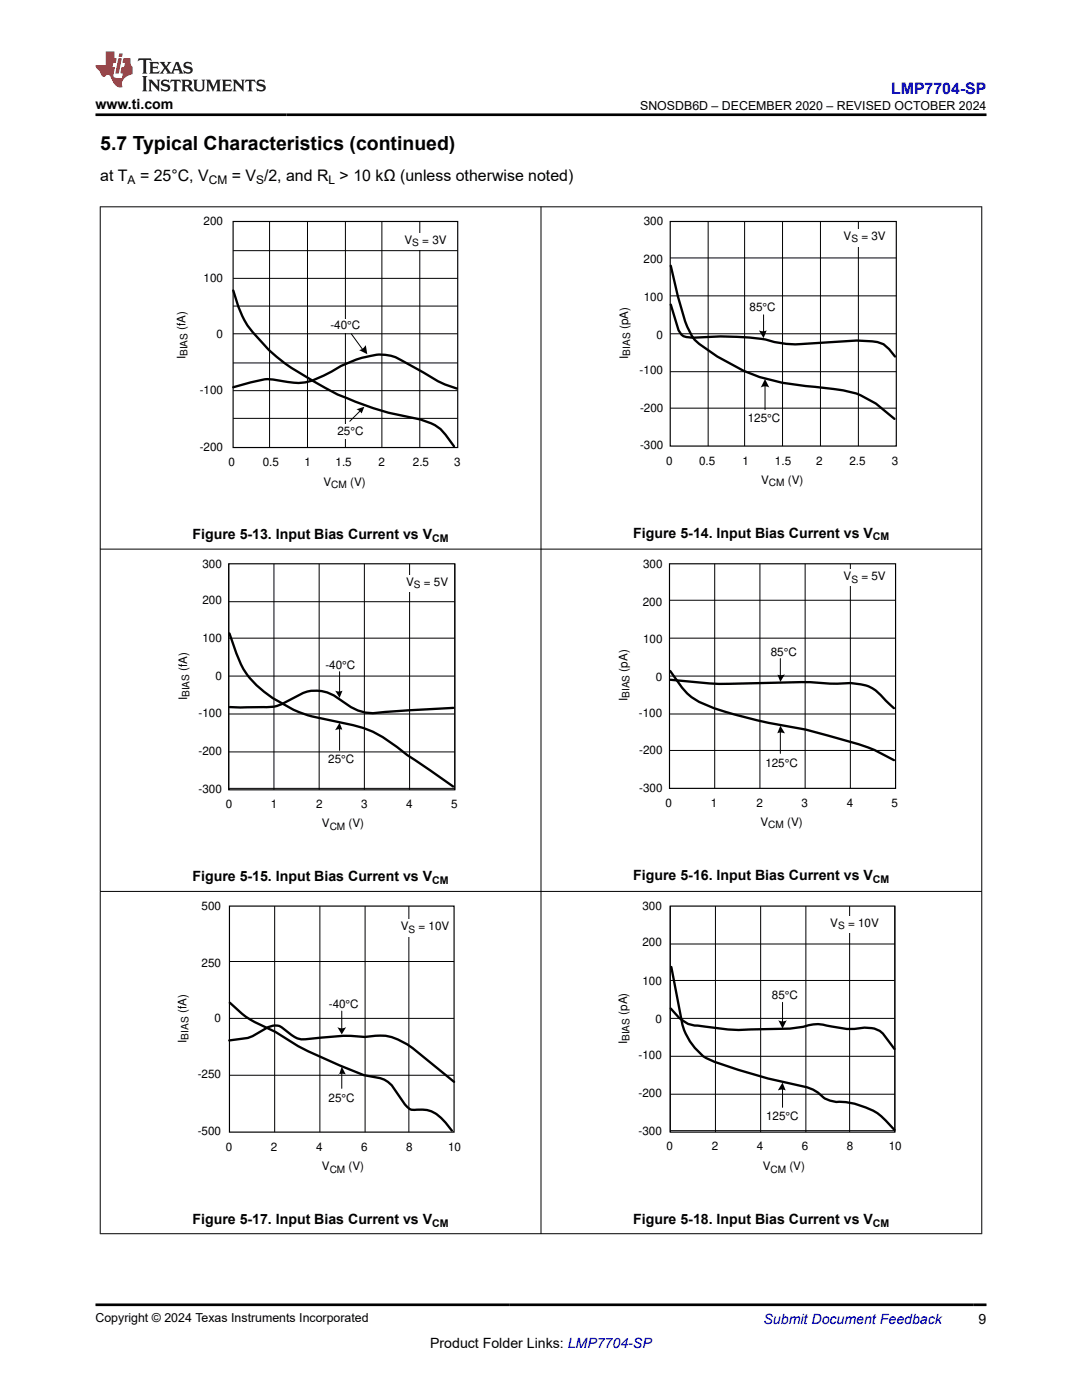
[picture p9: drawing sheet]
<svg xmlns="http://www.w3.org/2000/svg" width="216mm" height="279mm" viewBox="0 0 216 279" stroke-linecap="round" stroke-linejoin="round" font-family="sans-serif">
<path d="M46.5 58a21.4 21.4 0 0 0 7.2 11.9 39.9 39.9 0 0 0 8.9 6.2 38.6 38.6 0 0 0 8.3 4.1l6.6 2.2 6.4 1.3a8.3 8.3 0 0 1 5 3l1.7 2.4M46.5 77.3l6.3-1.6h1.7a14.8 14.8 0 0 0 7.8 .2l3.9-1.8a21.3 21.3 0 0 1 9.4-3.3 7.7 7.7 0 0 1 4.5 1.1l7.3 4.2 3.8 1.5" fill="none" stroke="#000" stroke-width=".47"/>
<path d="M46.5 55.6h44.8M46.5 50h44.8M53.8 44.2v45.1M61.4 44.2v45.1M68.9 44.2v45.1M76.2 44.2v45.1M83.8 44.2v45.1M46.5 78h44.8M46.5 72.4h44.8M46.5 66.6h44.8M46.5 61.1h44.8M46.5 83.5h44.8" fill="none" stroke="#000" stroke-width=".2"/>
<path d="M46.5 44.2h44.8v45.1h-44.8z" fill="none" stroke="#000" stroke-width=".23"/>
<g fill="#fff">
<path d="M80.9 46.5h8.1v3.2h-8.1z" fill-rule="evenodd"/>
<path d="M66 63.7h5.8v2.6h-5.8z" fill-rule="evenodd"/>
<path d="M67.5 84.7h4.9v2.9h-4.9z" fill-rule="evenodd"/>
</g>
<path d="M141.3 44.2v44.8M148.6 44.2v44.8M156.1 44.2v44.8M163.7 44.2v44.8M171.3 44.2v44.8M70.1 66.6l2.3 3.2M71.8 82l-2 2.1" fill="none" stroke="#000" stroke-width=".2"/>
<g fill="#000">
<path d="M71.5 69.8a1.77 1.77 0 0 0 1.5-.9l.3 1.8z" fill-rule="evenodd"/>
<path d="M71 81.7l1.7-.5-.6 1.4 .1 .1a1.41 1.41 0 0 0-1.2-1z" fill-rule="evenodd"/>
</g>
<path d="M133.7 44.2h45.1v44.8h-45.1z" fill="none" stroke="#000" stroke-width=".23"/>
<path d="M168.4 45.7h8.4v3.5h-8.4z" fill-rule="evenodd" fill="#fff"/>
<path d="M133.7 59h45.1M133.7 51.5h45.1M133.7 74.2h45.1M133.7 66.6h45.1M133.7 81.5h45.1" fill="none" stroke="#000" stroke-width=".2"/>
<path d="M133.8 53l1.5 6.1 1.4 5a8.9 8.9 0 0 0 2.8 4.5 38.3 38.3 0 0 0 23 8.6l4.1 .5a17.9 17.9 0 0 1 8.2 2.8l3.7 3.1M133.8 60.8l1.6 5.1a2.45 2.45 0 0 0 2.8 1.5 64.4 64.4 0 0 1 14.6 .4 18.2 18.2 0 0 0 7 .9l11.1-.7 3.2 .1 1 .2 1.2 .4 1.1 1 1.2 1.5" fill="none" stroke="#000" stroke-width=".47"/>
<g fill="#fff">
<path d="M149.5 59.9h5.2v2.9h-5.2z" fill-rule="evenodd"/>
<path d="M149.2 82.3h6.7v2.6h-6.7z" fill-rule="evenodd"/>
</g>
<g fill="none" stroke="#000" stroke-width=".2">
<path d="M152.4 62.8v3.5M152.7 76.8v4.9M45.6 112.5v45.1M54.7 112.5v45.1M63.7 112.5v45.1M72.7 112.5v45.1M81.7 112.5v45.1M90.8 112.5v45.1M45.6 134.9h45.2M45.6 127.4h45.2M45.6 120.1h45.2M45.6 150.1h45.2"/>
<path d="M45.6 142.5h45.2M45.6 157.3h45.2"/>
</g>
<g fill="#000">
<path d="M151.5 65.9a1.69 1.69 0 0 0 1.5 0l-.6 1.6z" fill-rule="evenodd"/>
<path d="M152.7 75.6l.8 1.8-.1-.1a1.58 1.58 0 0 0-1.6 .1z" fill-rule="evenodd"/>
</g>
<path d="M45.8 126.4l1.4 4a16.2 16.2 0 0 0 7.2 8.9 25.3 25.3 0 0 0 7.9 3.7l8.2 1.7a20.2 20.2 0 0 1 8.7 4.4l2 1.6 9.2 6.3M45.8 141.1l3.3 .1a27.5 27.5 0 0 0 6.2-.3l5.2-2.6a7.3 7.3 0 0 1 6.1 .5l3.4 2.3a8.9 8.9 0 0 0 6.8 1l13.7-.8" fill="none" stroke="#000" stroke-width=".47"/>
<path d="M45.6 112.5h45.2v45.1h-45.2z" fill="none" stroke="#000" stroke-width=".23"/>
<g fill="#fff">
<path d="M81.1 114.8h8.2v3.2h-8.2z" fill-rule="evenodd"/>
<path d="M64.8 131.4h6.2v2.7h-6.2z" fill-rule="evenodd"/>
</g>
<path d="M67.8 134.1v4" fill="none" stroke="#000" stroke-width=".2"/>
<path d="M66.9 137.8a1.68 1.68 0 0 0 1.5 0l-.6 1.5z" fill-rule="evenodd" fill="#000"/>
<path d="M65.4 150.4h5.3v2.6h-5.3z" fill-rule="evenodd" fill="#fff"/>
<path d="M133.6 119.8h45.1M133.6 134.9h45.1M133.6 127.4h45.1M67.8 145.4v4.4M133.6 149.8h45.1M133.6 142.5h45.1" fill="none" stroke="#000" stroke-width=".2"/>
<path d="M67.8 144.2l.5 1.5h.2a1.91 1.91 0 0 0-1.6 0z" fill-rule="evenodd" fill="#000"/>
<path d="M133.6 112.5h45.1v44.8h-45.1z" fill="none" stroke="#000" stroke-width=".23"/>
<g fill="#fff">
<path d="M153.7 128.8h5.2v2.9h-5.2z" fill-rule="evenodd"/>
<path d="M152.8 150.9h6.4v2.9h-6.4z" fill-rule="evenodd"/>
</g>
<path d="M142.6 112.5v44.8M151.6 112.5v44.8M160.7 112.5v44.8M169.7 112.5v44.8M155.7 131.4v3.5M155.7 146v4.4" fill="none" stroke="#000" stroke-width=".2"/>
<g fill="#000">
<path d="M155 134.6a2.01 2.01 0 0 0 1.6 0l-.9 1.5z" fill-rule="evenodd"/>
<path d="M155.7 144.8l.8 1.6a1.68 1.68 0 0 0-1.5 0z" fill-rule="evenodd"/>
</g>
<path d="M133.7 135.7l9.7 .8 16.5-.4 7.2 .3a12 12 0 0 1 7 1l1.6 1.3 2.7 2.6M133.7 133.9l2.4 3.3a11.7 11.7 0 0 0 6.4 4.1 105.9 105.9 0 0 0 18.3 4.3l4.5 1.2a41.5 41.5 0 0 1 13.1 4.9" fill="none" stroke="#000" stroke-width=".47"/>
<path d="M168.2 113.7h8.5v3.2h-8.5z" fill-rule="evenodd" fill="#fff"/>
<path d="M45.7 207.6l3.8-.5 .9-.3 3.1-1.8a2.82 2.82 0 0 1 2.7 0 6.2 6.2 0 0 0 4.7 2.4l7.6-.7 4.3 .2a10.5 10.5 0 0 1 9.5 2.3l8.3 6.7M45.9 200.1a22.2 22.2 0 0 0 9.1 5.9l4.5 2.8 8.3 3.8 4.8 2 3.3 .6 .8 .3 1.5 1.1 2.6 3.8a2.07 2.07 0 0 0 2.4 1.1 5.9 5.9 0 0 1 5.7 2.5l1.3 1.6" fill="none" stroke="#000" stroke-width=".47"/>
<path d="M45.8 180.8h44.8v45.1h-44.8z" fill="none" stroke="#000" stroke-width=".23"/>
<path d="M45.8 191.9h44.8M54.8 180.8v45.1M63.8 180.8v45.1M72.9 180.8v45.1M81.6 180.8v45.1M45.8 214.6h44.8M45.8 203.2h44.8" fill="none" stroke="#000" stroke-width=".2"/>
<g fill="#fff">
<path d="M79.8 183.4h9.9v3.5h-9.9z" fill-rule="evenodd"/>
<path d="M65.6 199.2h6.1v2.6h-6.1z" fill-rule="evenodd"/>
</g>
<path d="M68.2 201.8v3.5" fill="none" stroke="#000" stroke-width=".2"/>
<path d="M67.3 205h.1a1.71 1.71 0 0 0 1.7 0l-.9 1.4z" fill-rule="evenodd" fill="#000"/>
<path d="M65.6 217.8h5.2v2.9h-5.2z" fill-rule="evenodd" fill="#fff"/>
<g fill="none" stroke="#000" stroke-width=".2">
<path d="M133.7 180.8v45.1M133.7 195.7h44.9M133.7 188.4h44.9M142.8 180.8v45.1M151.8 180.8v45.1M160.8 180.8v45.1M169.5 180.8v45.1M178.6 180.8v45.1M68.2 214v3.2M133.7 218.4h44.9M133.7 210.8h44.9M133.7 203.2h44.9"/>
<path d="M133.7 225.7h44.9"/>
</g>
<path d="M68.2 212.8l.9 1.8a1.23 1.23 0 0 0-1.6-.1l.1 .1z" fill-rule="evenodd" fill="#000"/>
<path d="M134 193l2.2 11.5a12 12 0 0 0 4.7 6.7 101.4 101.4 0 0 0 20.1 5.8 8.1 8.1 0 0 1 3.6 2.2l1 .4 1.3 .3a13.9 13.9 0 0 1 8.9 2.9l2.7 2.7M133.8 201.3a7.6 7.6 0 0 0 4.8 3.4h.6a40.9 40.9 0 0 0 10.6 .7l7.8-.1 2.7-.4a7.4 7.4 0 0 1 4.7-.2 15.7 15.7 0 0 0 7.5 .4 4.6 4.6 0 0 1 3.7 1.2l2.3 3.1" fill="none" stroke="#000" stroke-width=".47"/>
<path d="M133.7 180.8h44.9v45.1h-44.9z" fill="none" stroke="#000" stroke-width=".23"/>
<g fill="#fff">
<path d="M165.7 182.9h9.7v3.2h-9.7z" fill-rule="evenodd"/>
<path d="M154.1 197.1h5.2v2.9h-5.2z" fill-rule="evenodd"/>
</g>
<path d="M156.1 200v4.1" fill="none" stroke="#000" stroke-width=".2"/>
<path d="M155.3 203.5a1.39 1.39 0 0 0 1.7 0l-.9 1.8z" fill-rule="evenodd" fill="#000"/>
<path d="M152.9 221.3h6.4v2.9h-6.4z" fill-rule="evenodd" fill="#fff"/>
<path d="M19.9 41.3h176.1M20 41.2v205.1M107.9 41.2v205.1M195.9 41.2v205.1M19.9 109.6h176.1M19.9 177.9h176.1M156.1 217.2v3.8M19.9 246.2h176.1" fill="none" stroke="#000" stroke-width=".2"/>
<path d="M156.1 216l.7 1.6a1.68 1.68 0 0 0-1.6 0z" fill-rule="evenodd" fill="#000"/>
<path d="M27.7 11.6l-.2 .6 .5-.2h.6v.1v2.2l-.2 .4h1l-.2-.4v-2.2v-.1h.5l.5 .2-.1-.6zM29.8 12.4l.2 .3v1.6l-.2 .4h1.9l.1-.6a1.08 1.08 0 0 1-1.3 .2v-.7h.6l.4 .2v-.7l-.4 .2h-.6v-.5l.2-.2a1 1 0 0 1 1 .3l-.1-.5zM31.8 12.4l1 1.1-1 1.2h.9l-.2-.2 .4-.8 .5 .8-.2 .2h1.6l-.2-.2 .1-.5h1l.1 .5-.1 .2h.9l-.2-.4-.8-1.9h-.5l-1 2.1-.8-1.1 .9-1h-.8l.2 .2-.5 .6-.3-.6 .1-.2zM35.2 12.8l.4 1h-.8zM36.8 12.5a.65 .65 0 0 0-.2 .7 .65 .65 0 0 0 .6 .5l.7 .1 .1 .3a.79 .79 0 0 1-.7 .4 .79 .79 0 0 1-.7-.5l.1 .7 .2-.1a.93 .93 0 0 0 1.1 0 .93 .93 0 0 0 .4-.9 1.46 1.46 0 0 0-1.2-.6l-.1-.3a1.09 1.09 0 0 1 1.2 .2l-.2-.6-.1 .1-.6-.2zM28.4 15.2l.2 .4v2.2l-.2 .4h1l-.2-.4v-2.2l.2-.4zM29.6 15.9l.2 .4v1.5l-.2 .4h.8l-.3-.4v-1.3l1.7 1.8v-2l.2-.4h-.8l.2 .2 .1 1.1-1.2-1.3zM32.3 16a.65 .65 0 0 0-.2 .8 .65 .65 0 0 0 .7 .4l.6 .2 .1 .2a.79 .79 0 0 1-.7 .4 .79 .79 0 0 1-.7-.5l.1 .7 .2-.1a.93 .93 0 0 0 1.1 .1 .93 .93 0 0 0 .4-1 1.46 1.46 0 0 0-1.2-.5l-.1-.4a1.09 1.09 0 0 1 1.2 .2l-.2-.6-.1 .1-.6-.1zM34.1 15.9l-.1 .6a.63 .63 0 0 1 .7-.3l.1 1.6-.3 .4h1l-.2-.4v-1.6a.66 .66 0 0 1 .8 .3l-.1-.6zM36.2 15.9l.2 .4v1.5l-.2 .4h.9l-.2-.2v-.7h.5l.1 .2a.79 .79 0 0 0 1.2 .6l-1-.9a.61 .61 0 0 0 .6-.6 .61 .61 0 0 0-.5-.7zM36.9 16.2h.2a.47 .47 0 0 1 .5 .1 .47 .47 0 0 1 .1 .5l-.2 .1-.6 .1zM38.5 15.9l.2 .2a2.27 2.27 0 0 0 .4 2 1.04 1.04 0 0 0 1.7-.7v-1.3l.2-.2h-.8l.2 .4v1.1a.6 .6 0 0 1-.6 .6 .6 .6 0 0 1-.6-.6v-1.1l.3-.4zM41.1 15.9l.2 .4v1.5l-.2 .4h.7l-.2-.4v-1.4l.9 1.9 .8-1.9v1.4l-.2 .4h1l-.3-.4v-1.5l.3-.4h-.8l-.7 1.5-.7-1.5zM44.3 15.9l.2 .4v1.5l-.2 .4h1.9l.1-.6a1.09 1.09 0 0 1-1.3 .2v-.7h.6l.4 .2v-.6l-.4 .2h-.6v-.6l.2-.1a1.01 1.01 0 0 1 1 .3l-.1-.6zM46.4 15.9l.3 .4v1.5l-.3 .4h.8l-.2-.4v-1.3l1.6 1.8v-2l.2-.4h-.7l.2 .2v1.1l-1.2-1.3zM49 15.9l-.1 .6a.63 .63 0 0 1 .8-.3v1.6l-.3 .4h1l-.2-.4v-1.6a.66 .66 0 0 1 .8 .3l-.1-.6zM51.4 16a.65 .65 0 0 0-.2 .8 .65 .65 0 0 0 .6 .4l.6 .2 .2 .2a.79 .79 0 0 1-.8 .4 .79 .79 0 0 1-.6-.5l.1 .7 .2-.1a.93 .93 0 0 0 1 .1 .93 .93 0 0 0 .5-1 1.46 1.46 0 0 0-1.3-.5l-.1-.4a1.09 1.09 0 0 1 1.3 .2l-.2-.6-.2 .1-.5-.1z" fill="#231f20"/>
<path d="M21.1 10.3v2.7h-2.1l.1 .4 .9 1a.95 .95 0 0 0 .9 .9 .59 .59 0 0 1 .6-.4 .59 .59 0 0 1 .5 .3l.4 .8a1.59 1.59 0 0 0 2.1 1.4 1.61 1.61 0 0 1 1-2.3l1-.3-.1-1.5a1.59 1.59 0 0 1-.4-1.7h-1.4l-.2 .9h.5l-.1 .9h-.5l-.2 .9v.3l.4 .1-.2 .9h-.6a.73 .73 0 0 1-1.1-.7l.3-1.5h-.5l.2-.9h.5l.2-.9h-.5v-1.3zM23.6 11.6l-.6 3.1h.7l.6-3.1zM23.8 10.7l-.1 .6h.7l.1-.6z" fill="#ed1c24"/>
<path d="M19 22.9h177.8M19 260.4h177.8" fill="none" stroke="#000" stroke-width=".53"/>
<text font-size="3.9" x="20" y="29.9">5.7 Typical Characteristics (continued)</text>
<text font-size="3.2" fill="#00f" x="177.8" y="18.7">LMP7704-SP</text>
<g font-size="3.2">
<text x="20" y="36.1">at T</text>
<text x="27.9" y="36.1">= 25°C, V</text>
<text x="46.2" y="36.1">= V /2, and R &gt; 10 kΩ (unless otherwise noted)</text>
</g>
<g font-size="2.8">
<text x="19" y="21.8">www.ti.com</text>
<text x="38.4" y="107.6">Figure 5-13. Input Bias Current vs V</text>
<text x="126.4" y="107.3">Figure 5-14. Input Bias Current vs V</text>
<text x="38.4" y="175.9">Figure 5-15. Input Bias Current vs V</text>
<text x="126.4" y="175.6">Figure 5-16. Input Bias Current vs V</text>
<text x="38.4" y="244.2">Figure 5-17. Input Bias Current vs V</text>
<text x="126.4" y="244.2">Figure 5-18. Input Bias Current vs V</text>
<text x="85.8" y="269">Product Folder Links: LMP7704-SP</text>
<text x="195.3" y="264.2">9</text>
</g>
<text font-size="2.8" fill="#00f" x="152.4" y="264.2">Submit Document Feedback</text>
<g font-size="2.5">
<text x="127.7" y="21.9">SNOSDB6D – DECEMBER 2020 – REVISED OCTOBER 2024</text>
<text x="19" y="263.9">Copyright © 2024 Texas Instruments Incorporated</text>
</g>
<g font-size="2.4">
<text x="25.5" y="36.7">A</text>
<text x="41.7" y="36.7">CM</text>
<text x="51.1" y="36.7">S</text>
<text x="65.6" y="36.7">L</text>
</g>
<g font-size="2.3">
<text x="40.6" y="45">200</text>
<text x="128.5" y="45">300</text>
<text x="168.3" y="47.9">V</text>
<text x="171.9" y="47.9">= 3V</text>
<text x="80.7" y="48.6">V</text>
<text x="84.3" y="48.6">= 3V</text>
<text x="128.4" y="52.6">200</text>
<text x="40.6" y="56.2">100</text>
<text x="37" y="65.9" transform="rotate(-90 37 65.9)">(fA)</text>
<text x="65.9" y="65.7">-40°C</text>
<text x="125.3" y="65.7" transform="rotate(-90 125.3 65.7)">(pA)</text>
<text x="128.5" y="60">100</text>
<text x="149.6" y="62">85°C</text>
<text x="37" y="71.7" transform="rotate(-90 37 71.7)">I</text>
<text x="43.2" y="67.5">0</text>
<text x="125.3" y="71.6" transform="rotate(-90 125.3 71.6)">I</text>
<text x="131" y="67.6">0</text>
<text x="127.6" y="74.7">-100</text>
<text x="39.9" y="78.7">-100</text>
<text x="127.7" y="82.2">-200</text>
<text x="39.9" y="90">-200</text>
<text x="67.3" y="86.8">25°C</text>
<text x="127.7" y="89.7">-300</text>
<text x="149.2" y="84.3">125°C</text>
<text x="45.6" y="93">0</text>
<text x="52.4" y="93">0.5</text>
<text x="60.8" y="93">1</text>
<text x="67" y="93.1">1.5</text>
<text x="75.5" y="93">2</text>
<text x="82.4" y="93">2.5</text>
<text x="90.6" y="93">3</text>
<text x="132.9" y="92.8">0</text>
<text x="139.5" y="92.8">0.5</text>
<text x="148.1" y="92.8">1</text>
<text x="154.6" y="92.8">1.5</text>
<text x="162.9" y="92.8">2</text>
<text x="169.5" y="92.8">2.5</text>
<text x="178" y="92.8">3</text>
<text x="64.5" y="96.9">V</text>
<text x="69.9" y="96.9">(V)</text>
<text x="151.9" y="96.6">V</text>
<text x="157.2" y="96.6">(V)</text>
<text x="40.4" y="113.3">300</text>
<text x="128.3" y="113.3">300</text>
<text x="81" y="116.9">V</text>
<text x="84.6" y="116.9">= 5V</text>
<text x="168.3" y="115.8">V</text>
<text x="171.9" y="115.8">= 5V</text>
<text x="40.4" y="120.5">200</text>
<text x="128.3" y="120.9">200</text>
<text x="40.4" y="128.2">100</text>
<text x="128.3" y="128.4">100</text>
<text x="153.8" y="130.9">85°C</text>
<text x="37.3" y="133.9" transform="rotate(-90 37.3 133.9)">(fA)</text>
<text x="43" y="135.8">0</text>
<text x="64.9" y="133.4">-40°C</text>
<text x="125.2" y="134" transform="rotate(-90 125.2 134)">(pA)</text>
<text x="130.9" y="135.9">0</text>
<text x="37.4" y="139.8" transform="rotate(-90 37.4 139.8)">I</text>
<text x="39.6" y="143">-100</text>
<text x="125.2" y="139.9" transform="rotate(-90 125.2 139.9)">I</text>
<text x="127.5" y="143">-100</text>
<text x="39.6" y="150.7">-200</text>
<text x="65.5" y="152.3">25°C</text>
<text x="127.6" y="150.5">-200</text>
<text x="152.7" y="153.1">125°C</text>
<text x="39.6" y="158.2">-300</text>
<text x="45" y="161.2">0</text>
<text x="54.1" y="161.2">1</text>
<text x="63.1" y="161.2">2</text>
<text x="72" y="161.2">3</text>
<text x="81" y="161.2">4</text>
<text x="90" y="161.2">5</text>
<text x="127.6" y="158">-300</text>
<text x="132.8" y="161.1">0</text>
<text x="141.9" y="161.1">1</text>
<text x="150.9" y="161.1">2</text>
<text x="159.9" y="161.1">3</text>
<text x="168.9" y="161.1">4</text>
<text x="177.9" y="161.1">5</text>
<text x="64.2" y="165.1">V</text>
<text x="69.6" y="165.1">(V)</text>
<text x="151.7" y="164.9">V</text>
<text x="157.1" y="164.9">(V)</text>
<text x="40.2" y="181.6">500</text>
<text x="80" y="185.7">V</text>
<text x="83.5" y="185.7">= 10V</text>
<text x="128.2" y="181.6">300</text>
<text x="165.7" y="185">V</text>
<text x="169.2" y="185">= 10V</text>
<text x="128.2" y="188.8">200</text>
<text x="40.2" y="193">250</text>
<text x="128.2" y="196.5">100</text>
<text x="37.2" y="202.2" transform="rotate(-90 37.2 202.2)">(fA)</text>
<text x="42.8" y="203.9">0</text>
<text x="65.6" y="201.2">-40°C</text>
<text x="125.1" y="202.5" transform="rotate(-90 125.1 202.5)">(pA)</text>
<text x="154" y="199.4">85°C</text>
<text x="37.2" y="208.1" transform="rotate(-90 37.2 208.1)">I</text>
<text x="125.2" y="208.4" transform="rotate(-90 125.2 208.4)">I</text>
<text x="130.8" y="204.1">0</text>
<text x="39.5" y="215.1">-250</text>
<text x="127.4" y="211.3">-100</text>
<text x="65.6" y="219.9">25°C</text>
<text x="127.4" y="219">-200</text>
<text x="39.5" y="226.6">-500</text>
<text x="127.4" y="226.6">-300</text>
<text x="152.9" y="223.5">125°C</text>
<text x="45" y="229.7">0</text>
<text x="54.1" y="229.7">2</text>
<text x="63.1" y="229.7">4</text>
<text x="64.2" y="233.6">V</text>
<text x="69.6" y="233.6">(V)</text>
<text x="72" y="229.7">6</text>
<text x="81" y="229.7">8</text>
<text x="89.4" y="229.7">10</text>
<text x="133" y="229.6">0</text>
<text x="142" y="229.6">2</text>
<text x="151" y="229.6">4</text>
<text x="152.2" y="233.6">V</text>
<text x="157.5" y="233.6">(V)</text>
<text x="160" y="229.6">6</text>
<text x="169" y="229.6">8</text>
<text x="177.3" y="229.6">10</text>
</g>
<g font-size="2.1">
<text x="174.2" y="107.9">CM</text>
<text x="86.2" y="108.2">CM</text>
<text x="86.2" y="176.5">CM</text>
<text x="174.2" y="176.2">CM</text>
<text x="86.2" y="244.8">CM</text>
<text x="174.2" y="244.8">CM</text>
</g>
<g font-size="2">
<text x="82.3" y="49.1">S</text>
<text x="169.9" y="48.3">S</text>
<text x="37.4" y="71.1" transform="rotate(-90 37.4 71.1)">BIAS</text>
<text x="125.8" y="71" transform="rotate(-90 125.8 71)">BIAS</text>
<text x="66.1" y="97.3">CM</text>
<text x="153.4" y="97">CM</text>
<text x="82.6" y="117.3">S</text>
<text x="169.9" y="116.3">S</text>
<text x="37.8" y="139.1" transform="rotate(-90 37.8 139.1)">BIAS</text>
<text x="125.6" y="139.3" transform="rotate(-90 125.6 139.3)">BIAS</text>
<text x="65.8" y="165.6">CM</text>
<text x="153.3" y="165.3">CM</text>
<text x="167.2" y="185.5">S</text>
<text x="81.5" y="186.1">S</text>
<text x="37.6" y="207.5" transform="rotate(-90 37.6 207.5)">BIAS</text>
<text x="125.6" y="207.8" transform="rotate(-90 125.6 207.8)">BIAS</text>
<text x="65.8" y="234">CM</text>
<text x="153.7" y="234">CM</text>
</g>
</svg>
